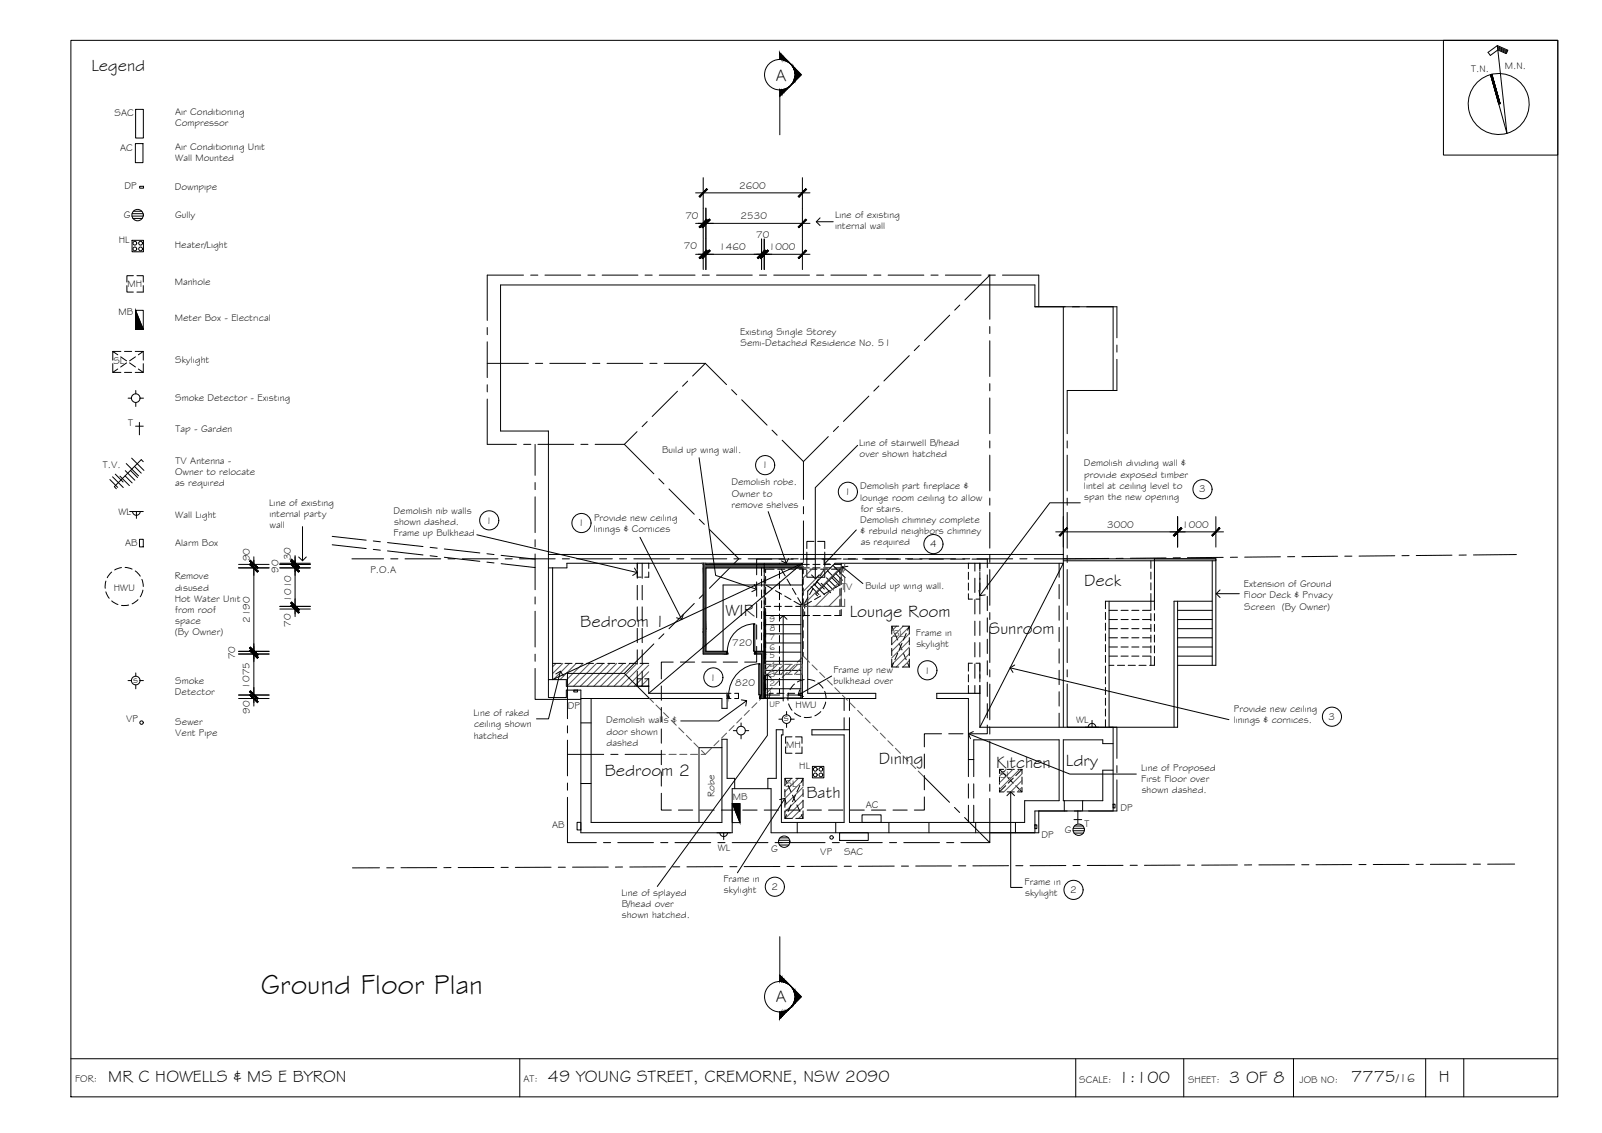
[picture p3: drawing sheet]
<svg xmlns="http://www.w3.org/2000/svg" width="420mm" height="297mm" viewBox="0 0 420 297" stroke-linecap="round" stroke-linejoin="round" font-family="sans-serif">
<!-- layer: BORDER -->
<g fill="none" stroke="#000" stroke-width=".26">
<path d="M18.6 10.6h390v277h-390zM378.6 10.6h30v30.1h-30zM391.3 19.5l2.1 7.7M392.7 12l2.7 1.2-.4 .9-2.2-1-1.9 1.4-.6-.8 2.4-1.7 2.5 23-4.3-15.4M392.7 12.2l2.7 1.2M392.8 12.5l2.5 1.1M392.8 12.8l2.3 1.1M18.6 277.6h390M136.3 277.6v10M282.1 277.6v10M310.5 277.6v10M339.2 277.6v10"/>
<path d="M373.9 277.6v10M383.9 277.6v10"/>
<circle cx="393.1" cy="27.3" r="8"/>
</g>
<!-- layer: TEXT -->
<g fill="none" stroke="#000" stroke-width=".26">
<circle cx="128.3" cy="136.4" r="2.51"/>
<circle cx="152.5" cy="137.1" r="2.51"/>
<circle cx="200.7" cy="121.9" r="2.51"/>
<circle cx="222.4" cy="128.9" r="2.51"/>
<circle cx="315.4" cy="128.3" r="2.51"/>
<circle cx="244.8" cy="142.6" r="2.51"/>
<circle cx="187.1" cy="177.6" r="2.51"/>
<circle cx="243.2" cy="175.7" r="2.51"/>
<circle cx="349.3" cy="187.9" r="2.51"/>
<circle cx="203.2" cy="232.5" r="2.51"/>
<circle cx="281.6" cy="233.3" r="2.51"/>
</g>
<!-- layer: SERVICES -->
<g fill="none" stroke="#000" stroke-width=".26">
<path d="M35.5 37.6h2v5h-2zM35.6 28.7h2v7.5h-2zM34.6 56.7h3M34.6 56h2.9M34.9 57.3h2.4M35 55.4h2.2M36.6 48.8h1v.5h-1zM33.3 74.9v1.7h1.7M34.6 63h3v3h-3zM35 72.3h-1.7v1.6M35.9 72.3h1.7v1.6M37.6 74.9v1.7h-1.7"/>
<path d="M29.6 95.3v2.3h2.1M29.6 92.1h2.1M30.9 93l-1.3-.9v2.3M30.9 96.7l-1.3 .9M31.7 93.5l1.5 1.1M32.6 92.1h1.9M32.6 97.6h1.9M33.2 95.1l-1.5 1.1M34 95.1l1.5 1.1M35.5 92.1h2.1v2.3M35.5 93.5l-1.5 1.1M35.5 81.4v5h2.1l-2.1-5h2.1v5"/>
<path d="M36.3 96.7l1.3 .9M37.6 95.3v2.3h-2.1M37.6 92.1l-1.3 .9M33.6 104.4h.9M35.5 111.7h2.1M35.6 102.4v.9M35.6 105.5v1.1M36.6 110.7v3.3M36.7 104.4h.9M28.8 125.7l2.1 2.1M29.5 125l2.8 2.8M30.2 124.3l2.1 2.1"/>
<path d="M31.5 124.8l2.4 2.5M32.8 124.8l1.9 1.8M32.9 123.4l2.5 2.5M33.1 121.5l3.2 3.2M34 134.1h3.6M34.2 123.4l1.9 1.8M34.5 120.1l3.2 3.2M34.8 134.1a1.01 1.01 0 0 0 1 1 1.01 1.01 0 0 0 1-1M35.3 122.3l1.7 1.8M35.8 134.1v1.8M37.6 121l-.6-.5-7 7.1 .5 .5M27.8 152.3l-.2 1.9"/>
<path d="M27.8 155.2l.8 1.7M29.3 150l-1.2 1.5M29.3 157.5l1.6 1M31.9 148.8l-1.8 .6M32.8 148.8l1.9 .4M33.8 158.6l-1.9 .1M35.5 149.7l1.3 1.4M36.2 157.2l-1.5 1.1M36.6 141.4h1v2h-1zM37.2 151.9l.4 1.9M37.5 154.7l-.7 1.8M211.6 149.5v1.8h1.9"/>
<path d="M211.6 144.8v3.7M212.7 153.8l2.1 2.1M213.4 153.1l2.8 2.8M213.5 141.9h-1.9v1.9M214.2 152.4l2 2M214.4 141.9h1.9v1.9M215.4 152.9l2.5 2.5M216.3 144.8v3.7M216.3 149.5v1.8h-1.9M216.7 152.9l1.9 1.8M216.8 151.5l2.5 2.5M217 149.6l3.2 3.2"/>
<path d="M218.2 151.4l1.8 1.9M218.4 148.2l3.3 3.2M219.2 150.4l1.8 1.7M221.5 149.2l-.5-.6-7.1 7.1 .5 .5M33.6 178.4h.9M35.6 176.4v.9M35.6 179.5v1.1M36.7 178.4h.9M208.4 179.3l-1.2 1.5M210.9 178.2l-1.8 .6M211.9 178.1l1.8 .5M214.5 179l1.4 1.4"/>
<path d="M233.9 172.8v2.1h1.8M233.9 164.2l.4 1M233.9 167.2v1.9M233.9 170v1.9M234.3 173.8l-.4 1.1M234.7 166.1l.7 1.7M235.4 171.2l-.7 1.8M235.7 164.2h-1.8v2M235.8 168.6l.8 1.8M236.6 168.6l-.8 1.8M236.7 164.2h1.8v2M236.7 174.9h1.8"/>
<path d="M236.9 171.2l.8 1.8M237.7 166.1l-.8 1.7M238 173.8l.5 1.1M238.5 167.2v1.9M238.5 170v1.9M238.5 172.8v2.1M238.5 164.2l-.5 1M150.5 180.9h1v.5h-1zM192.3 191.6h.9M194.4 189.5v.9M194.4 192.7v1M195.5 191.6h.9"/>
<path d="M204.3 188.5h.9M206 195.8v1.7h1.7M206.3 186.5v.9M206.3 189.7v1M206.8 181.7l-.1 1.9M206.8 184.5l.9 1.7M207.4 188.5h.9M207.7 193.2h-1.7v1.7M208.4 186.9l1.6 .9M208.6 193.2h1.7v1.7M210.3 195.8v1.7h-1.7M212.8 188l-1.9 .1"/>
<path d="M215.3 186.6l-1.6 1.1M216.3 181.3l.3 1.8M216.6 184.1l-.7 1.7M284.6 190.7h3.6M285.4 190.7a1.01 1.01 0 0 1 1-1.1 1.01 1.01 0 0 1 1 1.1M286.4 188.9v1.8M151.3 215.6h1v2h-1zM188 218.3h3.6M188.8 218.3a1.01 1.01 0 0 0 1 1 1.01 1.01 0 0 0 1-1M189.8 218.3v1.8M192 210.7v5h2.1l-2-5h2v5M204.6 219.7h2.2"/>
<path d="M205.9 212.6v2h1.9M205.9 207v1.8M205.9 209.8v1.9M205.9 204.1l.4 1M206.3 213.6l-.4 1M206.7 205.9l.8 1.7M207.5 211l-.8 1.7M207.8 204.1h-1.9v1.9M207.8 208.5l.8 1.7M208.6 208.5l-.8 1.7M208.7 204.1h1.9M209 211l.8 1.7"/>
<path d="M209.8 205.9l-.8 1.7M210.2 213.6l.4 1M210.6 212.6v2h-1.9M210.6 204.1v1.9M210.6 207v1.8M210.6 209.8v1.9M210.6 204.1l-.4 1M213.1 200.9h3v3h-3zM220.2 218.3h7.5v2h-7.5zM226.1 213.6h5v2h-5zM262.1 206.5v1.1h1.1M262.1 203.7v1.9"/>
<path d="M262.1 201.7l1.7 1.6M263.2 201.7h-1.1v1.1M263.8 206l-1.7 1.6M264.1 207.6h1.9M264.1 201.7h1.9M264.4 204l1.4 1.3M265.8 204l-1.4 1.3M266.4 206l1.6 1.6M267 201.7h1M268 206.5v1.1h-1M268 201.7v1.1M268 203.7v1.9"/>
<path d="M268 201.7l-1.6 1.6M271.4 216.3h.5v.9h-.5zM281.4 217.8h3M281.5 217.2h2.9M281.7 214.9h2M281.7 218.4h2.4M281.8 216.5h2.2M282.7 212.6v3.3M291.9 210.8h.5v1h-.5zM204.2 220.9h3M204.2 220.3h2.9M204.5 221.5h2.4"/>
<circle cx="36.1" cy="56.4" r="1.49"/>
<circle cx="35.4" cy="65.3" r=".5"/>
<circle cx="35.4" cy="63.8" r=".5"/>
<circle cx="36.9" cy="63.8" r=".5"/>
<circle cx="36.9" cy="65.3" r=".5"/>
<circle cx="35.6" cy="104.4" r="1.13"/>
<circle cx="35.6" cy="178.4" r="1.13"/>
<circle cx="37.1" cy="189.4" r=".46"/>
<circle cx="194.3" cy="191.5" r="1.13"/>
<circle cx="206.3" cy="188.5" r="1.13"/>
<circle cx="213.8" cy="203.2" r=".5"/>
<circle cx="213.8" cy="201.7" r=".5"/>
<circle cx="215.3" cy="203.2" r=".5"/>
<circle cx="215.3" cy="201.7" r=".5"/>
<circle cx="218.1" cy="219.5" r=".46"/>
<circle cx="282.9" cy="217.5" r="1.49"/>
<circle cx="205.7" cy="220.7" r="1.49"/>
</g>
<path d="M35.5 81.4l2.1 5h-2.1zM192.1 210.7h2v5z" fill="#000" stroke="#000" stroke-width=".26"/>
<!-- layer: EXISTING -->
<g fill="none" stroke="#000" stroke-width=".26">
<path d="M278.9 80.4v110.3M291.9 102.4v-22h-20.5v-5.7h-140.1v38.3h12.5v69.9h4.7v-2h3.8v37.4h39.7v-11.5h10.2v11.5h69.2v-5.7h20.5v-21.9h-34.9v-11M143.8 148.9h4.9v-1.2h18.4v1.3M143.8 145.4h135.1M144.9 148.9v29.3M167.1 150v1.3h1.1M170.1 149v-1.3h40.3v34.1h-1M170.1 150v1.3h-1M204.4 147.7v1.1M204.4 149.7v1.9M204.4 152.5v1.9M204.4 155.3v1.9"/>
<path d="M204.4 158.2v1.8M254 155.7v1.4h1M254 149.1v-1.4h-35l-7.2 7.3v26.8h17.9v1.3h-20.3M254 150v1.9M254 152.8v1.9M257 155.7v1.4h-1M257 150v1.9M257 152.8v1.9M278.9 146.5h23.9v11.1h-12.9v2M278.9 147.7h-21.9v1.4M278.9 147h23.9M290.9 157.6v33.1"/>
<path d="M301.8 147v2M301.8 150v1.8M301.8 152.8v1.9M301.8 155.6v4.3M302.8 157.6v2.3M168.2 178h-1.1v1.9h-18.6v-1.7h-4.7M169.1 178h1v3.8h21.6M204.4 161v1.8M204.4 163.8v1.9M204.4 166.6v1.9M204.4 169.4v1.9M204.4 172.2v1.9"/>
<path d="M204.4 175v1.9M204.4 177.8v1.9M254 179.7v2.1h-8.3v1.3h8.3v16h1.4v-5.1h22.4v15.9h-9.1v5.7h-45.9v-24.3h-9.9v1.4h8.5v22.9h-16.5v-22.9h.4v-1.4h-1.7v12.8h-2.2v2.7M254 176.9v1.9M255 173.9h-1v2.1M256 173.9h1v2.1M257 176.9v1.9M289.9 160.5v1.9M289.9 163.4v1.8M289.9 166.2v1.9M289.9 169v1.9M289.9 171.8v1.9"/>
<path d="M289.9 174.6v1.9M289.9 177.4v1.9M290.9 160h2.2M290.9 162.4h2.2M290.9 167.2h2.2M290.9 169.6h2.2M290.9 164.8h2.2M290.9 172h2.2M290.9 174.4h1.2M293.1 174.4h1.9M294 160h1.9M294 162.4h1.9"/>
<path d="M294 167.2h1.9M294 169.6h1.9M294 164.8h1.9M294 172h1.9M295.9 174.4h1.9M296.8 160h1.9M296.8 162.4h1.9M296.8 167.2h1.9M296.8 169.6h1.9M296.8 164.8h1.9M296.8 172h1.9M298.7 174.4h1.9"/>
<path d="M299.6 160h2.2M299.6 162.4h2.2M299.6 167.2h2.2M299.6 169.6h2.2M299.6 164.8h2.2M299.6 172h2.2M301.8 160.9v1.8M301.8 163.7v1.9M301.8 166.5v1.9M301.8 169.3v1.9M301.8 172.1v2.3M302.8 160.9v1.8"/>
<path d="M302.8 163.7v1.9M302.8 166.5v1.9M302.8 169.3v1.9M302.8 172.1v2.3h-1.3M152.3 189.5h2.7M155 183.2v32.4h34.3v-21.8h1.4v10.3h2v2.7M155 183.1h34.3v2.6h1.4v-2.6h1M189.3 196h-6v19.6M192.7 181.8h1v1.3h-1M202.8 181.8h-1.1v1.3h1.1M203.7 183.1h1.9M203.7 181.8h1.9"/>
<path d="M204.4 180.7v1.1M206.6 183.1h1.8M206.6 181.8h1.8M289.9 180.2v1.9M289.9 183v1.9M289.9 185.9v1.8M289.9 188.7v2M291.9 195h-2.7v-1h-10.3v15.9h10.3v-8h2.7M152.3 205.4h2.7M209.1 215.6v2.7M219.2 215.6v2.7M233.1 215.6v2.7"/>
<path d="M243.6 215.6v2.7M255.9 215.6v2.7M266.3 215.6v2.7M279.1 209.9v2.7M283.9 209.9v2.7"/>
</g>
<!-- layer: NEWWORK -->
<g fill="none" stroke="#000" stroke-width=".26">
<path d="M167.1 147.7v3.9M167.1 153.5v3.7M167.1 159.1v3.7M168.4 147.7v3.9M168.4 153.5v3.7M168.4 159.1v3.7M184.4 147.7v23.8h6.2v-.7h-5.5v-21.9h27.2M185.1 147.7v.3h27.2M198.4 152.6v3.7M198.4 158.2v3.7M199.7 148.9v2M199.7 151.8v1.9"/>
<path d="M199.7 154.7v1.8M199.7 157.5v1.9M200.4 147.7v3.2M200.4 151.8v1.9M200.4 154.7v1.8M200.4 157.5v25.5M202.4 146.6h-4v4.1M204.3 146.6h3.8M209.9 146.6h3.8M213.2 148.9h1.9M213.2 148h1.9M215.6 146.6h3.7"/>
<path d="M216 148.9h1.9M216 148h1.9M218.8 148h1.8M220.6 147.7v1.2h-1.8M221.2 146.6h3.7M226.8 146.6h3.8M232.4 146.6h3.8M238.1 146.6h3.7M243.7 146.6h3.7M249.3 146.6h3.8M254.9 146.6h4v2.2M255.7 147.7v2"/>
<path d="M255.7 151.6v3.7M255.7 157.2v3.8M257 147.7v2M257 151.6v3.7M257 157.2v3.8M258.9 150.7v3.8M258.9 156.4v3.7M167.1 164.7v3.8M167.1 170.4v3.7M167.1 176v3.9M168.4 164.7v3.8M168.4 170.4v3.7"/>
<path d="M168.4 176v3.9M173.4 179.8v3.8M176.6 173.6h-3.2v4.4M178.4 173.6h3.8M184.1 173.6h3.7M189.7 173.6h3.7M198.4 169.5v4.1h-3.1M198.4 163.8v3.8M199.7 160.3v1.9M199.7 163.1v1.9M199.7 165.9v1.9M199.7 168.7v2.1"/>
<path d="M200.4 170.8h-2.2v.7h1.5v10.7h-.2v.9h5M255.7 162.8v3.8M255.7 168.5v3.7M255.7 174.1v3.7M255.7 179.7v2.1M257 162.8v3.8M257 168.5v3.7M257 174.1v3.7M257 179.7v2.1M258.9 162v3.7M258.9 167.6v3.7M258.9 173.2v3.8"/>
<path d="M258.9 178.9v3.7M173.4 185.5v3.7M173.4 191.1v3.8M173.4 196.7v3.8M190.7 182.2h.2v.9h-.2M200.4 182.2h4.1M206.4 182.2h4M206.4 183.1h4M242.4 197.7v3.7M246.9 192.4h-4.5v3.4M248.8 192.4h3.8M258.9 190.1v2.3h-4.5"/>
<path d="M258.9 184.5v3.7M173.4 208v4.4h2.7M173.4 202.3v3.8M177.9 212.4h3.8M183.6 212.4h3.7M189.2 212.4h3.7M194.8 212.4h3.8M200.4 212.4h3.8M206.1 212.4h3.7M211.7 212.4h3.7M217.3 212.4h3.8M222.9 212.4h3.8"/>
<path d="M228.6 212.4h3.7M234.2 212.4h3.7M242.4 208.9v3.5h-2.6M242.4 203.3v3.8"/>
</g>
<!-- layer: 0.13 -->
<g fill="none" stroke="#000" stroke-width=".26">
<path d="M210.4 153.4h-20.8v17.4M277.8 147.7v3.7M277.8 153.2v3.8M277.8 158.8v3.8M278.9 147.7l-21.9 43M144.9 173.9h2.3M144.9 178.2l65.5-30.5-40.3 34.1M148.2 173.9h1.8M151 173.9h1.9M153.8 173.9h1.9M156.6 173.9h1.9M159.4 173.9h1.9"/>
<path d="M162.2 173.9h1.9M165 173.9h1.9M167.9 173.9h2.2M198 163.5a7.2 7.2 0 0 0-7.2 7.3M199.3 174a8.2 8.2 0 0 0-8.2 8.2M277.8 164.5v3.7M277.8 170.1v3.8M277.8 175.7v3.8M221.4 183.1v3.2M221.4 188.2v3.1M222.8 183.1v3.2M222.8 188.2v3.1"/>
<path d="M254 199.1v4.5M255.4 199.1v4.5M277.8 181.3v3.8M277.8 187v3.7M254 205.5v3.7M254 211.1v4.5M255.4 205.5v3.7M255.4 211.1v4.5"/>
</g>
<!-- layer: HATCH -->
<g fill="none" stroke="#545454" stroke-width=".26">
<path d="M213.3 148.9l-2.9 2.8M216.8 148.9l-6.4 6.4M220.4 148.9l-10 9.9M220.6 152.1l-6.8 6.9M220.6 155.7l-3.3 3.3M220.6 148.9v4.1M220.6 154.8v4.2M221.5 157.1v1.9h-11.1M221.5 147.7v1.9M221.5 151.4v3.8M145.8 173.9l-.9 .9M147.6 173.9l-2.7 2.7"/>
<path d="M149.4 173.9l-4.3 4.3M151.1 173.9l-4.2 4.3M152.9 173.9l-4.4 4.4M154.7 173.9l-6 6M156.4 173.9l-6 6M158.2 173.9l-6 6M160 173.9l-6 6M161.7 173.9l-5.9 6M163.5 173.9l-6 6M165.3 173.9l-6 6M167.1 173.9l-6.1 6M168.8 173.9l-6 6"/>
<path d="M170.1 174.4l-5.5 5.5M170.1 176.1l-3.7 3.8M170.1 177.9l-2 2M170.1 179.7l-.2 .2M200.4 175.9l1.7-1.7h-1.7v2.6h1.7M203.1 176.8h1.9M203.1 174.2h1.9M203.9 174.2l-2.6 2.6M205.7 174.2l-2.6 2.6M205.9 176.8h1.9M205.9 174.2h1.9M207.4 174.2l-2.6 2.6"/>
<path d="M208.7 174.2h1.7v2.6h-1.7M209.2 174.2l-2.6 2.6M210.4 174.7l-2 2.1M210.4 176.5l-.3 .3M235.1 164.2l-1.2 1.2M236.9 164.2l-3 3M238.5 164.4l-4.6 4.5M238.5 166.1l-4.6 4.6M238.5 167.9l-4.6 4.6M238.5 169.6l-4.6 4.7M238.5 171.4l-3.5 3.5M238.5 173.2l-1.7 1.7"/>
<path d="M207.6 204.1l-1.7 1.7M209.4 204.1l-3.5 3.5M210.6 204.6l-4.7 4.8M210.6 206.4l-4.7 4.7M210.6 208.1l-4.7 4.8M210.6 209.9l-4.7 4.7M210.6 211.7l-2.9 2.9M210.6 213.4l-1.1 1.2M263.9 201.7l-1.8 1.8M265.6 201.7l-3.5 3.5M267.4 201.7l-5.3 5.3M268 202.9l-4.7 4.7"/>
<path d="M268 204.6l-2.9 3M268 206.4l-1.2 1.2"/>
</g>
<!-- layer: ROOFPLAN EXIST. -->
<g fill="none" stroke="#000" stroke-width=".26">
<path d="M137.3 72.1h-9.5v11.9M139.2 72.1h1.9M142.9 72.1h9.4M154.2 72.1h1.8M157.9 72.1h9.4M169.2 72.1h1.9M172.9 72.1h9.4M184.2 72.1h1.8M187.9 72.1h9.4M199.2 72.1h1.8M202.9 72.1h9.4M214.2 72.1h1.9"/>
<path d="M217.9 72.1h9.4M229.2 72.1h1.8M232.9 72.1h9.4M244.2 72.1h1.8M247.9 72.1h9.4M251.7 80l-1.3 1.3M253.1 78.6l6.5-6.5v11.6M259.2 72.1h1.9M262.9 72.1h9.5v8.3M127.8 95.3h10.8M127.8 85.9v1.8M127.8 89.6v9.4"/>
<path d="M140.4 95.3h1.9M144.2 95.3h9.4M155.5 95.3h1.8M159.2 95.3h9.4M170.4 95.3h1.9M174.2 95.3h10.8M180.3 99.9l-1.3 1.4M185 95.3l5.5 5.5M185 95.3l-3.3 3.3M238.5 93.2l-6.7 6.7M241.1 90.6l-1.3 1.3M249.1 82.6l-6.6 6.7"/>
<path d="M259.6 85.6v1.9M259.6 89.3v9.4M271.4 80.4h8M281.2 80.4h1.9M285 80.4h7.9v8.2M292.9 94.2v8.2h-13v11.3M292.9 90.5v1.8M127.8 104.6v11.9h7.7M127.8 100.9v1.9M137.3 116.5h1.9M140.3 116.5v8.1M141.1 116.5h9.4"/>
<path d="M152.3 116.5h1.9M156.1 116.5h7.7M163.8 116.5l7.7 7.7M167.1 113.2l-3.3 3.3M169.7 110.5l-1.3 1.4M177.7 102.6l-6.6 6.6M191.9 102.2l1.3 1.3M194.5 104.8l6.7 6.7M202.5 112.8l1.3 1.3M205.1 115.4l5.6 5.6M217.2 114.5l-6.5 6.5M219.9 111.8l-1.3 1.3"/>
<path d="M227.9 103.9l-6.7 6.6M230.5 101.2l-1.3 1.3M259.6 100.6v1.9M259.6 104.3v9.4M259.6 115.6v1.8M259.6 119.3v9.4M279.9 115.6v1.8M279.9 119.3v9.4M140.3 126.5v1.9M140.3 130.3v9.3M172.8 125.5l1.3 1.4M175.5 128.2l6.6 6.6"/>
<path d="M183.4 136.2l1.3 1.3M186.1 138.8l7.7 7.7-7.7 7.7M210.7 121v10M210.7 132.8v1.9M210.7 136.6v9.9M259.6 130.6v1.9M259.6 134.3v9.4M279.9 130.6v1.9M279.9 134.3v9.4M87.1 142.8l8.9 1M87.1 140.6l8.9 1M97.9 144l1.9 .2"/>
<path d="M97.9 141.8l1.9 .2M101.6 144.4l9.3 1.1M101.6 142.3l9.3 1M112.8 145.7l1.9 .2M112.8 143.5l1.9 .2M116.5 146.1l9.3 1.1M116.5 143.9l9.3 1.1M127.7 147.4l1.9 .2M127.7 145.2l1.9 .2M131.4 147.8l8.9 1M131.4 145.6l8.9 1M140.3 141.5v1.9"/>
<path d="M140.3 145.2v9.4M140.3 156.5v1.9M182.1 158.2l-6.6 6.6M184.7 155.6l-1.3 1.3M259.6 145.6v1.9M259.6 149.3v9.4M279.9 145.6v1.9M279.9 149.3v9.4M140.3 175.3v8.1h12M140.3 160.2v9.4M140.3 171.5v1.9M163.8 176.5h-15v11.9"/>
<path d="M163.8 176.5l6.6 6.7M167.1 179.9h3M171.5 168.8l-7.7 7.7M174.1 166.2l-1.3 1.3M259.6 160.6v1.8M259.6 164.3v9.4M259.6 175.6v1.9M259.6 179.3v9.4M279.9 179.3v11.4h13v8.1M279.9 160.6v1.8M279.9 164.3v9.4M279.9 175.6v1.9"/>
<path d="M148.8 190.3v1.9M148.8 194v9.4M148.8 197.8h9.5M152.3 183.1h2.7M160.2 197.8h1.9M163.9 197.8h9.5M259.6 190.6v1.9M259.6 194.3v9.4M148.8 209v11.9h7.6M148.8 205.3v1.9M242.4 203.8l6.6 6.5M250.3 211.7l1.4 1.3"/>
<path d="M259.6 209.3v11.6l-6.6-6.6M259.6 205.6v1.8M279.9 212.6h-7.5v5.7h-12.8M281.8 212.6h1.8M292.9 204.5v8.1h-7.4M292.9 200.7v1.9M158.3 220.9h1.9M162 220.9h9.4M173.3 220.9h1.9M177 220.9h9.4M188.3 220.9h1.8M192 220.9h9.4"/>
<path d="M203.3 220.9h1.9M207 220.9h9.4M218.3 220.9h1.8M222 220.9h9.4M233.3 220.9h1.8M237 220.9h9.4M248.3 220.9h1.9M252 220.9h7.6"/>
</g>
<g fill="none" stroke="#545454" stroke-width=".26">
<path d="M210.7 146.5v1.1M210.7 148.5v1.9M210.7 151.3v1.9M210.7 154.1v1.9M210.7 156.9v1.9M210.7 159.8v1.8M204.5 178.3l-1.4 1.3M206.5 176.3l-1.4 1.3M208.5 174.3l-1.4 1.3M210.7 172l1.6 1.6M210.7 162.6v1.8M210.7 165.4v1.9"/>
<path d="M210.7 168.2v1.9M210.7 171v1M210.7 172l-1.6 1.6M213 174.3l1.3 1.3M215 176.3l1.3 1.3M217 178.3l1.3 1.3M170.4 183.2l1 1M172 184.8l1.4 1.4M173.4 197.8h1.1M174 186.8l1.4 1.3M175.5 197.8h1.8M176 188.8l1.4 1.3"/>
<path d="M178 190.8l1.4 1.3M178.3 197.8h1.9M180 192.8l1.3 1.3M181.1 197.8h1.9M182 194.8l1.3 1.3M183.9 197.8h1.1M184 196.8l1 1M186.6 196.2l-1.6 1.6M188.6 194.2l-1.4 1.3M190.5 192.2l-1.3 1.3M192.5 190.2l-1.3 1.3M194.5 188.2l-1.3 1.3"/>
<path d="M196.5 186.2l-1.3 1.4M198.5 184.2l-1.3 1.4M200.5 182.3l-1.3 1.3M202.5 180.3l-1.3 1.3M219 180.3l1.3 1.3M220.9 182.3l1.4 1.3M222.9 184.3l1.3 1.3M224.9 186.2l1.3 1.4M226.9 188.2l1.3 1.4M228.9 190.2l1.3 1.4M230.9 192.2l1.3 1.3M232.9 194.2l1.3 1.3"/>
<path d="M234.9 196.2l1.3 1.3M236.8 198.2l1.4 1.3M238.8 200.2l1.4 1.3M240.8 202.2l1.6 1.6"/>
</g>
<!-- layer: HATCH -->
<g fill="#545454" stroke="#545454" stroke-width=".26">
<path d="M184.4 148.9h.7v16z"/>
<path d="M184.4 165.6h.7v3.5z"/>
<path d="M200.4 182.3v.8h-.3z"/>
<path d="M184.4 147.7l.7 .3v-.3zM184.4 147.7l.7 .3h-.7z"/>
<path d="M185.1 148l25.3 .9v-.9zM185.1 148l25.3 .9h-25.3z"/>
<path d="M184.4 148l.7 .9v-.9zM184.4 148l.7 .9h-.7z"/>
<path d="M184.4 148.9v16h.7zM184.4 164.9h.7l-.7 .7zM185.1 164.9l-.7 .7h.7z"/>
<path d="M184.4 165.6v3.5h.7zM184.4 169.1h.7l-.7 .6zM184.4 169.7h.7v-.6z"/>
<path d="M184.4 169.7l.7 1.1v-1.1zM184.4 169.7l.7 1.1h-.7z"/>
<path d="M184.4 170.8l6.2 .7v-.7zM184.4 170.8l6.2 .7h-6.2z"/>
<path d="M198.2 170.8l2.2 .7v-.7zM198.2 170.8l2.2 .7h-2.2z"/>
<path d="M199.7 171.5l.7 10.7v-10.7zM199.7 171.5l.7 10.7h-.7z"/>
<path d="M199.5 182.2l.9 .1zM199.5 182.2l.9 .1z"/>
<path d="M199.5 182.3l.6 .8 .3-.8zM199.5 182.3l.6 .8h-.6z"/>
<path d="M190.7 182.2l.2 .9v-.9zM190.7 182.2l.2 .9h-.2z"/>
</g>
<!-- layer: NEWWORK -->
<path d="M167.1 147.7h3M254 147.7h3M167.1 179.9h3M190.7 181.8v1.3M210.4 181.8v1.3M254 181.8h3" fill="none" stroke="#000" stroke-width=".3"/>
<!-- layer: 0 -->
<g fill="none" stroke="#000" stroke-width=".26">
<path d="M214.1 58.1h4.4M215.1 57.1l-1 1 1 1M224.9 116.7l-11.1 11.1v23.9M79.3 138.1v8.9M183.4 120l4.3 30.8 10.7 3.7M201.5 134.1l4.7 13.6M224.6 138.9l-8.4 9M283.3 131.8h-8l-18.3 24.4M78.3 146l1 1 1-1M125.1 140.2l42 9.9M166.4 148.9l.7 1.2-1.2 .8M167.9 140.9l10.9 21.5"/>
<path d="M197.8 153.2l.6 1.3-1.2 .6M206.8 146.4l-.6 1.3-1.3-.6M212.8 150.7l1 1 1-1M216.1 146.5l.1 1.4h1.4M221 148.6l5.3 4.4M222.4 148.5l-1.4 .1 .1 1.4M256.8 154.8l.2 1.4 1.4-.2M319 155.7h6M320 154.7l-1 1 1 .9M145.8 176.7l1.2-.7 .7 1.2M147 176l-3.1 12.5h-3.2M179.2 161.1l-.4 1.3-1.4-.4"/>
<path d="M200.2 177.8l1.1-1 1 1M201.3 176.8v16l-28.9 39.6M204.4 162.4l1-1 1 1M205.4 161.4v22.4M218.1 177.2l-8.8 5M264.9 175.1l57.4 13.6M266.1 174.3l-1.2 .8 .8 1.2M194.4 183.5l1.4 .2-.2 1.4M195.8 183.7l-7.3 5.3h-10M209.7 180.9l-.4 1.3 1.4 .4M254 192.4l26.6 10.5h17.4M255.3 191.8l-1.3 .6 .5 1.3"/>
<path d="M204.5 209.6l1.4-.3 .3 1.4M205.9 209.3l-12.5 19.5M264.1 208.6l1-1 1 1M265.1 207.6v25.1h3"/>
</g>
<!-- layer: STAIRS -->
<g fill="none" stroke="#000" stroke-width=".26">
<path d="M200.4 159.4v23.6h10M200.4 148.9v1.1M200.4 150.9v1.9M200.4 153.7v1.9M200.4 156.5v1.9M200.8 159h1.3M200.8 151.1v1.9M200.8 153.9v1.9M200.8 156.7v1.9M200.8 159.5v23.5M200.8 153.3l1.8 1.1M203 149.2h-2.2v.9"/>
<path d="M203.1 159h1.8M203.4 154.8l1.6 1M204 149.2h1.9M204.9 149.2l1 1.8M205.8 156.2l1.6 1M205.9 159h1.9M206.4 151.8l.9 1.6M206.8 149.2h1.9M207.8 154.3l1 1.6M208.2 157.6l1.8 1.1M208.7 159h1.3M209.2 156.7l1.1 1.8"/>
<path d="M209.6 149.2h1.9M210.5 149.2v1.4M210.5 151.5v1.9M210.5 154.3v1.9M210.5 157.1v1.4M211 159h1.4M211 159.4v-.9h-1v24.5M211.9 156.7l-1.1 1.8M212.4 149.2h1.9M212.8 157.6l-1.8 1.1M213.3 154.3l-1 1.6M213.3 159h1.9"/>
<path d="M214.7 151.8l-1 1.6M215.2 149.2h1.9M215.3 156.2l-1.7 1M216.1 159h1.9M216.2 149.2l-1.1 1.8M217.7 154.8l-1.6 1M218 149.2h2.3v1.4M218.9 159h1.4M220.3 151.5v1.9M220.3 154.4v1.8M220.3 157.2v1.8M220.3 160v1.4"/>
<path d="M220.3 153.3l-1.8 1.1M220.6 159.8v1.6h-1.7M220.6 148.9v1.5M220.6 151.4v1.8M220.6 154.2v1.9M220.6 157v1.9M200.8 166.2h9.2M200.8 168.6h9.2M200.8 161.4h9.2M200.8 163.8h9.2M200.8 175.8h9.2M200.8 178.2h9.2"/>
<path d="M200.8 171h9.2M200.8 173.4h9.2M210.5 161.4h1.8M211 160.4v1M213.2 161.4h1.9M216.1 161.4h1.8M200.8 180.6h9.2"/>
</g>
<!-- layer: MASK -->
<g fill="#fff" stroke="#fff" stroke-width=".26">
<path d="M197.6 163.6v7.2h.4zM197.6 163.6h.4v7.2z"/>
<path d="M199 174v8.2h.3zM199 174h.3v8.2z"/>
</g>
<path d="M197.6 163.6h.4v7.2h-.4zM199 174h.3v8.2h-.3z" fill="none" stroke="#fff" stroke-width=".26"/>
<!-- layer: DOORS -->
<path d="M190.6 170.8h.2l.1 .7h-.3zM197.6 163.6h.4v7.2h-.4zM198 170.8h.2v.7h-.4zM199 174h.3v8.2h-.3zM190.9 182.2h.2l.2 .9h-.4zM199.3 182.2h.2v.9h-.3z" fill="none" stroke="#000" stroke-width=".26"/>
<!-- layer: DIMENSION -->
<g fill="none" stroke="#000" stroke-width=".26">
<path d="M182.4 50.6h30M182.4 58.6h30M184.4 46.6v16M185.1 54.6v8M210.4 46.6v16M182.4 66.7h30M184.4 62.7v8M185.1 62.7v8M199.7 62.7v8M200.4 62.7v8M210.4 62.7v8M276.9 139.4h44"/>
<path d="M278.9 135.4v8M308.8 135.4v8M318.9 135.4v8M62.6 148h8M62.6 148.9h8M66.6 146v39.1M73.4 147.7h8M73.4 148h8M73.4 148.9h8M73.4 159h8M73.4 159.7h8M77.4 145.7v16"/>
<path d="M62.6 170.8h8M62.6 171.5h8M62.6 182.2h8M62.6 183.1h8"/>
</g>
<!-- layer: 0 -->
<g fill="#000" stroke="#000" stroke-width=".26">
<path d="M183.3 59.5l.2 .2 1.8-2.2zM185.3 57.5l.3 .2-2.1 2z"/>
<path d="M185.3 49.5l-1.8 2.2 2.1-2zM185.3 49.5l-1.8 2.2-.2-.2z"/>
<path d="M186 57.5l-1.8 2.2 2.1-2zM186 57.5l-1.8 2.2-.2-.2z"/>
<path d="M186 57.5l-1.8 2.2 2.1-2zM186 57.5l-1.8 2.2-.2-.2z"/>
<path d="M209.3 51.5l.2 .2 1.8-2.2zM211.3 49.5l.2 .2-2 2z"/>
<path d="M209.3 59.5l.2 .2 1.8-2.2zM211.3 57.5l.2 .2-2 2z"/>
<path d="M183.3 67.6l.2 .2 1.8-2.2zM185.3 65.6l.3 .2-2.1 2z"/>
<path d="M186 65.6l-1.8 2.2 2.1-2zM184 67.6l2-2-1.8 2.2z"/>
<path d="M186 65.6l-1.8 2.2 2.1-2zM184 67.6l2-2-1.8 2.2z"/>
<path d="M198.6 67.6l.2 .2 1.8-2.2zM200.6 65.6l.2 .2-2 2z"/>
<path d="M198.6 67.6l.2 .2 1.8-2.2zM200.6 65.6l.2 .2-2 2z"/>
<path d="M201.3 65.6l-1.8 2.2 2-2zM199.3 67.6l2-2-1.8 2.2z"/>
<path d="M201.3 65.6l-1.8 2.2 2-2zM199.3 67.6l2-2-1.8 2.2z"/>
<path d="M209.3 67.6l.2 .2 1.8-2.2zM211.3 65.6l.2 .2-2 2z"/>
<path d="M279.8 138.3l-1.8 2.2 2-2zM277.8 140.3l2-2-1.8 2.2z"/>
<path d="M309.8 138.3l-1.8 2.2 2-2zM307.7 140.3l2.1-2-1.8 2.2z"/>
<path d="M65.7 146.9l-.2 .2 2.2 1.8zM65.5 147.1l2.2 1.8-.2 .2z"/>
<path d="M65.5 148l2 2 .2-.2zM65.7 147.8l2 2-2.2-1.8z"/>
<path d="M65.5 148l2 2 .2-.2zM65.7 147.8l2 2-2.2-1.8z"/>
<path d="M76.5 146.6l-.2 .2 2.2 1.8zM76.3 146.8l2.2 1.8-.2 .2z"/>
<path d="M76.5 146.9l-.2 .2 2.2 1.8zM76.3 147.1l2.2 1.8-.2 .2z"/>
<path d="M76.5 157.9l-.2 .2 2.2 1.8zM76.3 158.1l2.2 1.8-.2 .2z"/>
<path d="M76.5 157.9l-.2 .2 2.2 1.8zM76.3 158.1l2.2 1.8-.2 .2z"/>
<path d="M76.3 147.1l2 2 .2-.2zM76.5 146.9l2 2-2.2-1.8z"/>
<path d="M76.3 148l2 2 .2-.2zM76.5 147.8l2 2-2.2-1.8z"/>
<path d="M76.3 148l2 2 .2-.2zM76.5 147.8l2 2-2.2-1.8z"/>
<path d="M307.7 140.3l.3 .2 1.8-2.2zM309.8 138.3l.2 .2-2 2z"/>
<path d="M319.8 138.3l-2 2 .2 .2zM319.8 138.3l.2 .2-2 2z"/>
<path d="M65.7 169.7l-.2 .2 2.2 1.8zM65.5 169.9l2.2 1.8-.2 .2z"/>
<path d="M65.7 169.7l-.2 .2 2.2 1.8zM65.5 169.9l2.2 1.8-.2 .2z"/>
<path d="M65.5 170.6l2 2 .2-.2zM65.7 170.4l2 2-2.2-1.8z"/>
<path d="M65.5 170.6l2 2 .2-.2zM65.7 170.4l2 2-2.2-1.8z"/>
<path d="M76.3 158.8l2 2 .2-.2zM76.5 158.6l2 2-2.2-1.8z"/>
<path d="M65.7 181.1l-.2 .2 2.2 1.8zM65.5 181.3l2.2 1.8-.2 .2z"/>
<path d="M65.7 181.1l-.2 .2 2.2 1.8zM65.5 181.3l2.2 1.8-.2 .2z"/>
<path d="M65.5 182.2l2 2 .2-.2zM65.7 182l2 2-2.2-1.8z"/>
</g>
<!-- layer: SECTION POINT -->
<g fill="#000" stroke="#000" stroke-width=".26">
<path d="M207 16.4l.4 .4zM207.7 17.1l.3 .6zM208.5 17.9l1.7 1.7-1.7 1.6zM207 22.8l.4-.4zM207.7 22l-.3 .4zM207 258.1l.4 .4zM207.4 258.5l.3 .4zM207 264.5l.4-.3zM208 263.2l-.3 .6zM208.5 259.6l1.7 1.7-1.7 1.7z"/>
<path d="M204.5 13.9l.5 .5v1.2zM204.5 13.9v1.7h.5z"/>
<path d="M205 14.4l.6 .6v.7zM205 14.4v1.2l.6 .1z"/>
<path d="M205.6 15l.4 .5v.4zM205.6 15v.7l.4 .2z"/>
<path d="M206 15.5l.5 .6zM206 15.5v.4l.5 .2z"/>
<path d="M206.5 15.9l.5 .5zM206.5 15.9l.5 .5z"/>
<path d="M207.7 17.1l.3 .6zM207.4 16.8l.3 .4z"/>
<path d="M208 17.4l.3 .3v.5zM208 17.4l.3 .8z"/>
<path d="M208.3 17.7l.1 .1v.9zM208.3 17.7l.1 1z"/>
<path d="M208.4 17.8l.1 1.5zM208.4 17.8l.1 1.5z"/>
<path d="M208.5 19.9v1.3zM208.4 20.4v.9z"/>
<path d="M204.5 23.6h.5v1.1zM204.5 23.6v1.6l.5-.5z"/>
<path d="M205 23.6l.6-.2v.8zM205 23.6v1.1l.6-.5z"/>
<path d="M205.6 23.4l.4-.1v.4zM205.6 23.4v.8l.4-.5z"/>
<path d="M206 23.3l.5-.3v.2zM206 23.3v.4l.5-.5z"/>
<path d="M206.5 23l.5-.2zM206.5 23v.2l.5-.4z"/>
<path d="M208 21.5l-.3 .5zM207.7 22l.3-.3z"/>
<path d="M208.3 21v.5h-.3zM208 21.5v.2l.3-.2z"/>
<path d="M208.4 20.4v.9l-.1-.3zM208.3 21v.5l.1-.2z"/>
<path d="M205 256.2l-.5 1.1 .5 .1zM204.5 255.7l.5 .5-.5 1.1z"/>
<path d="M205.6 256.7l-.6 .7 .6 .1zM205 256.2l.6 .5-.6 .7z"/>
<path d="M205.6 257.5l.4 .1v-.4zM205.6 256.7l.4 .5-.4 .3z"/>
<path d="M206 257.6l.5 .2v-.1zM206 257.2l.5 .5-.5-.1z"/>
<path d="M206.5 257.8l.5 .3zM206.5 257.7l.5 .4-.5-.3z"/>
<path d="M207.7 258.9l.3 .5zM207.7 258.9l.3 .3z"/>
<path d="M208 259.4l.3 .5v-.5zM208 259.2l.3 .2h-.3z"/>
<path d="M205 265.3l-.5 1.7 .5-.5zM204.5 265.3h.5l-.5 1.7z"/>
<path d="M205.6 265.2l-.6 1.3 .6-.6zM205 265.3l.6-.1-.6 1.3z"/>
<path d="M206 265l-.4 .9 .4-.5zM205.6 265.2l.4-.2-.4 .9z"/>
<path d="M206.5 264.8l-.5 .6zM206 265l.5-.2-.5 .6z"/>
<path d="M207 264.5l-.5 .5zM206.5 264.8l.5-.3-.5 .5z"/>
<path d="M208 263.2l-.3 .6zM207.7 263.7l-.3 .5z"/>
<path d="M208.3 262.7l-.3 .8 .3-.3zM208.3 262.7l-.3 .8z"/>
<path d="M208.4 262.2l-.1 1 .1-.1zM208.4 262.2l-.1 1z"/>
<path d="M208.4 259.6l-.1 .3 .1 .6zM208.3 259.4l.1 .2-.1 .3z"/>
<path d="M208.5 261.6l-.1 1.5zM208.5 261.6l-.1 1.5z"/>
<path d="M208.5 259.6v1.4zM208.4 259.6v.9z"/>
</g>
<g fill="none" stroke="#000" stroke-width=".26">
<path d="M204.5 15.6v-1.7l5.7 5.7-5.7 5.6M204.5 23.6v11.7M204.5 255.7l5.7 5.6-5.7 5.7v-1.7M204.5 245.6v11.7"/>
<circle cx="204.5" cy="19.6" r="4"/>
<circle cx="204.5" cy="261.3" r="4"/>
</g>
<!-- layer: WORK BY OWNER -->
<path d="M302.8 146.5h16.1v.5h-16.1zM302.8 146.5h16.1v27.9h-10.1M308.8 157.6v33.1h-17.9M317.9 147v27.4M317.9 157.6h-10v33.1M308.8 160h9.1M308.8 162.4h9.1M308.8 164.8h9.1M308.8 167.2h9.1M308.8 169.6h9.1M308.8 172h9.1" fill="none" stroke="#000" stroke-width=".26"/>
<!-- layer: BOUNDARY -->
<g fill="none" stroke="#000" stroke-width=".26">
<path d="M92.3 146.5h8.3M102.5 146.5h1.9M106.2 146.5h9.4M117.5 146.5h1.8M121.2 146.5h9.4M132.5 146.5h1.9M136.2 146.5h9.4M147.5 146.5h1.9M151.2 146.5h9.4M162.5 146.5h1.8M166.2 146.5h9.4M177.5 146.5h1.9"/>
<path d="M181.2 146.5h9.4M192.5 146.5h1.9M196.2 146.5h9.4M207.5 146.5h1.8M211.2 146.5h9.4M222.5 146.5h1.9M226.2 146.5h9.4M237.5 146.5h1.9M241.2 146.5h9.4M252.5 146.5h1.8M256.2 146.5h9.4M267.5 146.5h1.9"/>
<path d="M290.8 146.4l-19.6 .1M294.6 146.4h-1.9M305.8 146.3l-9.4 .1M309.6 146.2l-1.9 .1M320.8 146.1l-9.4 .1M324.6 146.1h-1.9M335.8 146l-9.4 .1M339.6 145.9l-1.9 .1M350.8 145.8l-9.4 .1M352.7 145.8h1.9M365.8 145.7l-9.4 .1M369.6 145.7h-1.9"/>
<path d="M380.8 145.6h-9.4M384.6 145.5h-1.9M397.7 145.4l-11.3 .1M99.5 227.5h-7.1M101.4 227.5h1.9M114.5 227.5h-9.3M118.3 227.4l-1.9 .1M129.5 227.4h-9.3M131.4 227.4h1.9M144.5 227.4h-9.3M146.4 227.4h1.9M159.5 227.3h-9.3"/>
<path d="M163.3 227.3h-1.9M174.5 227.3h-9.3M176.4 227.3h1.9M189.5 227.2l-9.3 .1M191.4 227.2h1.9M204.5 227.2h-9.3M206.4 227.2h1.9M219.5 227.1l-9.4 .1M221.4 227.1h1.9M234.5 227.1h-9.3M236.4 227.1h1.9M249.5 227h-9.3"/>
<path d="M251.4 227h1.9M264.5 227h-9.3M266.4 227h1.9M279.5 226.9l-9.3 .1M283.3 226.9h-1.9M294.5 226.9h-9.3M296.4 226.9h1.9M309.5 226.8l-9.3 .1M311.4 226.8h1.9M324.5 226.8h-9.3M328.3 226.8h-1.9M339.5 226.7l-9.3 .1"/>
<path d="M341.4 226.7h1.9M354.5 226.7h-9.3M356.4 226.7h1.9M369.5 226.6h-9.3M373.3 226.6h-1.9M384.5 226.6h-9.4M386.4 226.6h1.9M397.2 226.5l-7 .1"/>
</g>
<!-- layer: BORDER -->
<g fill="#000" stroke="#000" stroke-width=".26">
<path d="M390.9 19.6l2.2 7.7zM390.9 19.6l.3-.1 1.9 7.8z"/>
<path d="M391.2 19.5l1.9 7.8 .3-.1zM391.2 19.5l2.2 7.7z"/>
</g>
<text font-size="7.5" x="68.4" y="260.5">Ground Floor Plan</text>
<g font-size="4.5">
<text x="24" y="18.6">Legend</text>
<text x="203.4" y="21.3">A</text>
<text x="284.3" y="153.7">Deck</text>
<text x="190.3" y="161.6">WIR</text>
<text x="222.9" y="161.8">Lounge Room</text>
<text x="152.2" y="164.4">Bedroom 1</text>
<text x="259.4" y="166.3">Sunroom</text>
<text x="158.6" y="203.3">Bedroom 2</text>
<text x="230.5" y="200.2">Dining</text>
<text x="261.2" y="201.2">Kitchen</text>
<text x="279.6" y="200.9">Ldry</text>
<text x="211.5" y="209.2">Bath</text>
<text x="203.4" y="262.8">A</text>
<text x="28.4" y="283.6">MR C HOWELLS &amp; MS E BYRON</text>
<text x="143.7" y="283.6">49 YOUNG STREET, CREMORNE, NSW 2090</text>
<text x="293.3" y="283.9">1:100</text>
<text x="322.3" y="283.9">3 OF 8</text>
<text x="354.4" y="283.8">7775</text>
<text x="377.3" y="283.7">H</text>
</g>
<text font-size="3.2" x="366.2" y="283.8">/16</text>
<g font-size="2.6">
<text x="385.8" y="18.8">T.N.</text>
<text x="394.7" y="18.2">M.N.</text>
<text x="30.1" y="30.4">SAC</text>
<text x="45.9" y="33">Compressor</text>
<text x="45.9" y="30.1">Air Conditioning</text>
<text x="31.5" y="39.6">AC</text>
<text x="45.9" y="39.3">Air Conditioning Unit</text>
<text x="46" y="42.2">Wall Mounted</text>
<text x="32.6" y="49.5">DP</text>
<text x="45.8" y="49.9">Downpipe</text>
<text x="193.9" y="49.5">2600</text>
<text x="32.5" y="57.2">G</text>
<text x="45.9" y="57.1">Gully</text>
<text x="179.8" y="57.4">70</text>
<text x="194.2" y="57.5">2530</text>
<text x="219" y="57.1">Line of existing</text>
<text x="219" y="60">internal wall</text>
<text x="31.1" y="63.8">HL</text>
<text x="45.8" y="65.1">Heater/Light</text>
<text x="179.4" y="65.3">70</text>
<text x="188.6" y="65.6">1460</text>
<text x="198.3" y="62.4">70</text>
<text x="201.6" y="65.6">1000</text>
<text x="33.4" y="75.2">MH</text>
<text x="45.8" y="74.8">Manhole</text>
<text x="31" y="82.6">MB</text>
<text x="45.8" y="84.2">Meter Box - Electrical</text>
<text x="194.1" y="87.8">Existing Single Storey</text>
<text x="29.7" y="95.5">SL</text>
<text x="45.9" y="95.2">Skylight</text>
<text x="194.2" y="90.7">Semi-Detached Residence No. 51</text>
<text x="45.9" y="105.2">Smoke Detector - Existing</text>
<text x="33.6" y="111.7">T</text>
<text x="46" y="113.3">Tap - Garden</text>
<text x="173.7" y="118.9">Build up wing wall.</text>
<text x="225.3" y="116.9">Line of stairwell B/head</text>
<text x="225.5" y="119.8">over shown hatched</text>
<text x="27" y="122.7">T.V.</text>
<text x="45.9" y="124.5">Owner to relocate</text>
<text x="46" y="121.6">TV Antenna -</text>
<text x="199.8" y="122.8">1</text>
<text x="284.3" y="122.3">Demolish dividing wall &amp;</text>
<text x="284.4" y="125.2">provide exposed timber</text>
<text x="46" y="127.4">as required</text>
<text x="191.8" y="127.2">Demolish robe.</text>
<text x="191.9" y="130.2">Owner to</text>
<text x="221.5" y="129.8">1</text>
<text x="225.6" y="128.3">Demolish part fireplace &amp;</text>
<text x="225.6" y="131.2">lounge room ceiling to allow</text>
<text x="284.3" y="128.1">lintel at ceiling level to</text>
<text x="284.4" y="131">span the new opening</text>
<text x="314.5" y="129.1">3</text>
<text x="31.1" y="135">WL</text>
<text x="46" y="135.8">Wall Light</text>
<text x="70.6" y="132.6">Line of existing</text>
<text x="70.6" y="135.5">internal party</text>
<text x="103.2" y="134.7">Demolish nib walls</text>
<text x="103.3" y="137.6">shown dashed.</text>
<text x="127.4" y="137.3">1</text>
<text x="151.6" y="138">1</text>
<text x="155.8" y="136.5">Provide new ceiling</text>
<text x="191.8" y="133.1">remove shelves</text>
<text x="225.6" y="137.1">Demolish chimney complete</text>
<text x="225.7" y="134.2">for stairs.</text>
<text x="32.8" y="143.2">AB</text>
<text x="45.9" y="143.1">Alarm Box</text>
<text x="70.7" y="138.5">wall</text>
<text x="103.2" y="140.5">Frame up Bulkhead</text>
<text x="155.8" y="139.4">linings &amp; Cornices</text>
<text x="225.7" y="140.1">&amp; rebuild neighbors chimney</text>
<text x="225.7" y="143">as required</text>
<text x="243.9" y="143.5">4</text>
<text x="290.4" y="138.4">3000</text>
<text x="310.1" y="138.4">1000</text>
<text x="65.5" y="147.2" transform="rotate(-90 65.5 147.2)">90</text>
<text x="76.3" y="146.9" transform="rotate(-90 76.3 146.9)">30</text>
<text x="29.8" y="154.9">HWU</text>
<text x="45.8" y="151.9">Remove</text>
<text x="45.9" y="154.8">disused</text>
<text x="73" y="150.2" transform="rotate(-90 73 150.2)">90</text>
<text x="97.1" y="150.1">P.O.A</text>
<text x="220.6" y="154.8">TV</text>
<text x="227" y="154.3">Build up wing wall.</text>
<text x="326.2" y="154">Extension of Ground</text>
<text x="45.8" y="157.7">Hot Water Unit</text>
<text x="46" y="160.7">from roof</text>
<text x="76.3" y="157.7" transform="rotate(-90 76.3 157.7)">1010</text>
<text x="326.2" y="156.9">Floor Deck &amp; Privacy</text>
<text x="326.3" y="159.8">Screen (By Owner)</text>
<text x="45.9" y="166.5">(By Owner)</text>
<text x="45.9" y="163.6">space</text>
<text x="65.5" y="163.4" transform="rotate(-90 65.5 163.4)">2190</text>
<text x="76.2" y="164.3" transform="rotate(-90 76.2 164.3)">70</text>
<text x="234.2" y="166.9">SL</text>
<text x="240.2" y="166.8">Frame in</text>
<text x="61.7" y="172.9" transform="rotate(-90 61.7 172.9)">70</text>
<text x="192.1" y="169.5">720</text>
<text x="240.3" y="169.7">skylight</text>
<text x="34.9" y="179">s</text>
<text x="46" y="179.4">Smoke</text>
<text x="186.2" y="178.4">1</text>
<text x="192.8" y="179.7">820</text>
<text x="218.6" y="176.5">Frame up new</text>
<text x="218.6" y="179.4">bulkhead over</text>
<text x="242.3" y="176.6">1</text>
<text x="45.9" y="182.3">Detector</text>
<text x="65.5" y="180.6" transform="rotate(-90 65.5 180.6)">1075</text>
<text x="149" y="185.8">DP</text>
<text x="208.6" y="185.5">HWU</text>
<text x="33.1" y="189.3">VP</text>
<text x="45.9" y="190.1">Sewer</text>
<text x="65.5" y="187.1" transform="rotate(-90 65.5 187.1)">90</text>
<text x="124.2" y="187.8">Line of raked</text>
<text x="124.3" y="190.7">ceiling shown</text>
<text x="159" y="189.7">Demolish walls &amp;</text>
<text x="205.6" y="189.1">s</text>
<text x="282.2" y="189.5">WL</text>
<text x="323.6" y="189.5">linings &amp; cornices.</text>
<text x="323.6" y="186.6">Provide new ceiling</text>
<text x="348.5" y="188.8">3</text>
<text x="45.9" y="193">Vent Pipe</text>
<text x="124.3" y="193.6">hatched</text>
<text x="159.1" y="192.6">door shown</text>
<text x="159.1" y="195.5">dashed</text>
<text x="206.2" y="196.1">MH</text>
<text x="209.6" y="201.7">HL</text>
<text x="299.3" y="202">Line of Proposed</text>
<text x="187.4" y="209" transform="rotate(-90 187.4 209)">Robe</text>
<text x="192.2" y="209.8">MB</text>
<text x="206" y="206.4">SL</text>
<text x="262.3" y="204.1">SL</text>
<text x="299.3" y="205">First Floor over</text>
<text x="299.4" y="207.9">shown dashed.</text>
<text x="227" y="212">AC</text>
<text x="293.9" y="212.5">DP</text>
<text x="144.8" y="217">AB</text>
<text x="273.2" y="219.8">DP</text>
<text x="279.3" y="218.3">G</text>
<text x="284.4" y="216.7">T</text>
<text x="188.2" y="223">WL</text>
<text x="202.2" y="223.4">G</text>
<text x="215.1" y="224.1">VP</text>
<text x="221.4" y="224.3">SAC</text>
<text x="189.7" y="231.2">Frame in</text>
<text x="202.3" y="233.3">2</text>
<text x="268.7" y="232">Frame in</text>
<text x="163" y="235">Line of splayed</text>
<text x="163.1" y="237.9">B/head over</text>
<text x="189.9" y="234.1">skylight</text>
<text x="268.8" y="234.9">skylight</text>
<text x="280.7" y="234.2">2</text>
<text x="163.1" y="240.8">shown hatched.</text>
<text x="19.7" y="283.8">FOR:</text>
<text x="137.3" y="283.6">AT:</text>
<text x="283" y="283.9">SCALE:</text>
<text x="311.6" y="283.9">SHEET:</text>
<text x="340.8" y="283.9">JOB NO:</text>
</g>
<g font-size="2.2">
<text x="201.9" y="167.8">7</text>
<text x="201.9" y="163.1">9</text>
<text x="201.9" y="165.5">8</text>
<text x="201.8" y="172.6">5</text>
<text x="201.8" y="170.4">6</text>
<text x="201.8" y="179.9">2</text>
<text x="201.9" y="177.4">3</text>
<text x="201.9" y="175">4</text>
<text x="201.3" y="182.4">1</text>
<text x="201.8" y="185.3">UP</text>
</g>
</svg>
